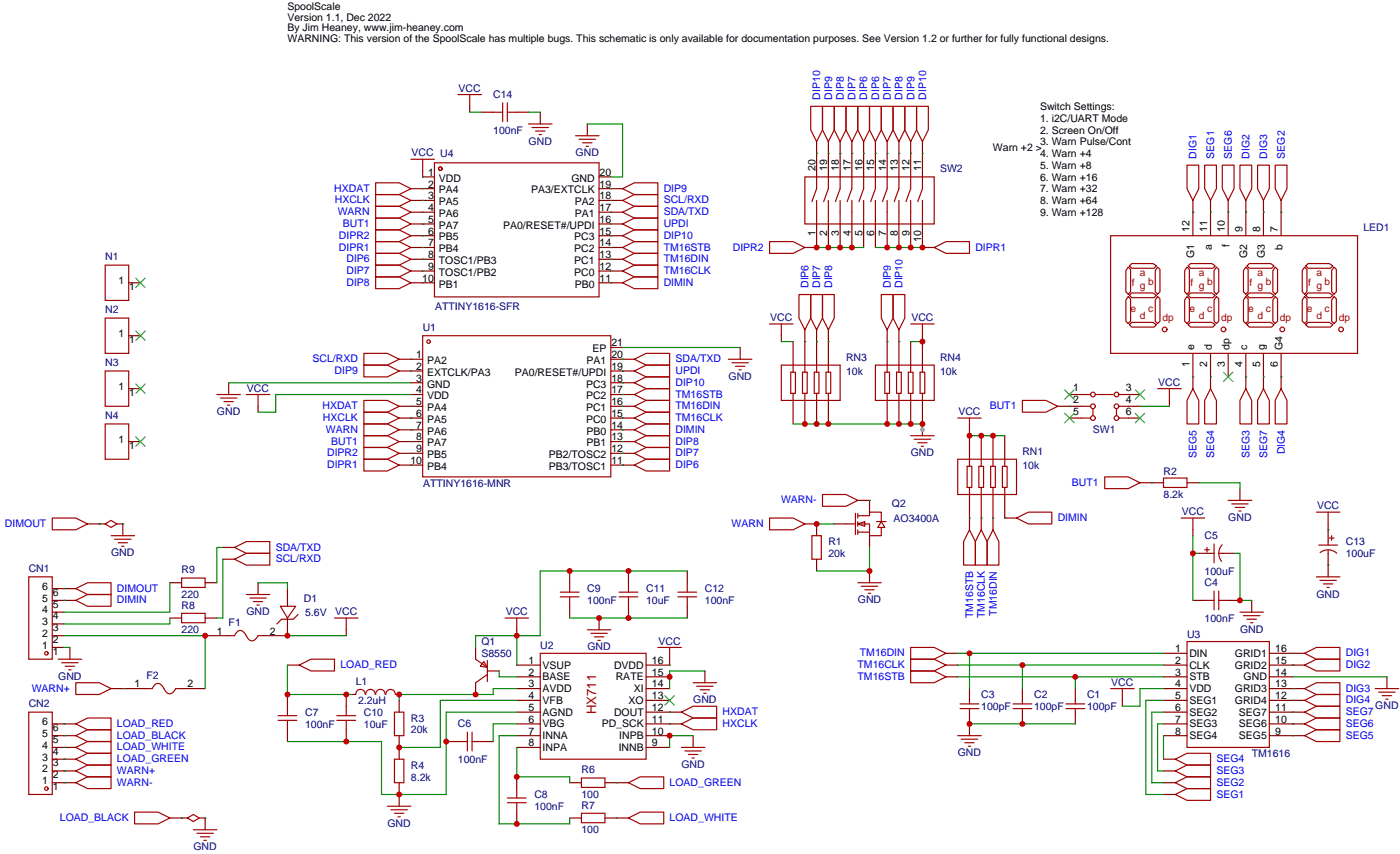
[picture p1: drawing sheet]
<svg xmlns="http://www.w3.org/2000/svg" width="420mm" height="256mm" viewBox="0 0 420 256" stroke-linecap="round" stroke-linejoin="round" font-family="sans-serif">
<g fill="none" stroke="#a10000" stroke-width=".35">
<path d="M137.4 28.4h7M140.9 28.4v3.5M148 33.7h2.8M150.8 30.8v5.7M152.2 30.8v5.7M152.2 33.7h2.8M158.6 37.2h7M159.6 38.2h5M160.7 39.3h2.8M243.2 31.9h3.6v7l-1.8 3.6-1.8-3.6zM246.8 31.9h3.5v7l-1.8 3.6-1.7-3.6zM250.3 31.9h3.5v7l-1.8 3.6-1.7-3.6z"/>
<path d="M253.8 31.9h3.5v7l-1.7 3.6-1.8-3.6zM257.3 31.9h3.6v7l-1.8 3.6-1.8-3.6zM260.9 31.9h3.5v7l-1.8 3.6-1.7-3.6zM264.4 31.9h3.5v7l-1.7 3.6-1.8-3.6zM267.9 31.9h3.5v7l-1.7 3.6-1.8-3.6zM271.4 31.9h3.6v7l-1.8 3.6-1.8-3.6zM275 31.9h3.5v7l-1.8 3.6-1.7-3.6zM112.7 54.8h7.1l3.5 1.8-3.5 1.7h-7.1zM112.7 58.3h7.1l3.5 1.8-3.5 1.8h-7.1zM123.3 47.8h7M126.8 47.8v3.5M130.3 48.8h49.4v40.2h-49.4z"/>
<path d="M161.7 40.4h.7M172.7 40.7h7M173.7 41.8h5M174.8 42.8h2.8M175.8 43.9h.7M186.8 56.6l3.5-1.8h7.1v3.5h-7.1zM241.5 53.1h38.8v14.1h-38.8zM245 53.1v3.5l-1.4 3.9M248.5 53.1v3.5l-1.4 3.9M252 53.1v3.5l-1.4 3.9M255.6 53.1v3.5l-1.4 3.9M259.1 53.1v3.5l-1.4 3.9"/>
<path d="M262.6 53.1v3.5l-1.4 3.9M266.2 53.1v3.5l-1.5 3.9M269.7 53.1v3.5l-1.4 3.9M273.2 53.1v3.5l-1.4 3.9M276.7 53.1v3.5l-1.4 3.9M356.1 49.5h3.5v7.1l-1.7 3.5-1.8-3.5zM361.4 49.5h3.5v7.1l-1.7 3.5-1.8-3.5zM366.7 49.5h3.5v7.1l-1.7 3.5-1.8-3.5zM372 49.5h3.5v7.1l-1.7 3.5-1.8-3.5zM377.3 49.5h3.5v7.1l-1.8 3.5-1.7-3.5zM382.6 49.5h3.5v7.1l-1.8 3.5-1.7-3.5zM31.6 79.5h7v10.6h-7z"/>
<path d="M112.7 65.4h7.1l3.5 1.8-3.5 1.7h-7.1zM112.7 61.9h7.1l3.5 1.7-3.5 1.8h-7.1zM112.7 68.9h7.1l3.5 1.8-3.5 1.8h-7.1zM112.7 72.5h7.1l3.5 1.7-3.5 1.8h-7.1zM112.7 76h7.1l3.5 1.8-3.5 1.7h-7.1zM112.7 79.5h7.1l3.5 1.8-3.5 1.7h-7.1zM186.8 77.8l3.5-1.8h7.1v3.5h-7.1zM186.8 74.2l3.5-1.7h7.1v3.5h-7.1zM186.8 70.7l3.5-1.8h7.1v3.6h-7.1zM186.8 60.1l3.5-1.8h7.1v3.6h-7.1zM186.8 63.6l3.5-1.7h7.1v3.5h-7.1zM186.8 67.2l3.5-1.8h7.1v3.5h-7.1z"/>
<path d="M230.9 72.5h7l3.6 1.7-3.6 1.8h-7zM245 60.1v7.1M248.5 60.1v7.1M252 60.1v7.1M255.6 60.1v7.1M259.1 60.1v7.1M262.6 60.1v7.1M266.2 60.1v7.1M269.7 60.1v7.1M273.2 60.1v7.1M276.7 60.1v7.1M280.3 74.2l3.5-1.7h7v3.5h-7z"/>
<path d="M333.2 70.7h74.1v35.3h-74.1zM338.8 79.7l.7-.7h6.4l1 .7-.7 .8h-6.7zM357.2 79h6.3l1.1 .7-.7 .8h-6.7l-.7-.8zM374.1 79.7l.7-.7h6.4l1 .7-.7 .8h-6.7zM391.7 79.7l.7-.7h6.4l1.1 .7-.7 .8h-6.8zM31.6 95.4h7v10.6h-7zM112.7 83h7.1l3.5 1.8-3.5 1.8h-7.1zM186.8 81.3l3.5-1.8h7.1v3.5h-7.1zM186.8 84.8l3.5-1.8h7.1v3.6h-7.1zM230.9 97.2h7M234.4 97.2v3.5M239.7 88.3h3.5v7.1l-1.7 3.5-1.8-3.5z"/>
<path d="M243.2 88.3h3.6v7.1l-1.8 3.5-1.8-3.5zM246.8 88.3h3.5v7.1l-1.8 3.5-1.7-3.5zM264.4 88.3h3.5v7.1l-1.7 3.5-1.8-3.5zM267.9 88.3h3.5v7.1l-1.7 3.5-1.8-3.5zM273.2 97.2h7.1M276.7 97.2v3.5M338.5 80.1l.7 .7v6.7l-.7 .7-.7-.7v-6.3zM338.5 88.9l.7 .7v6.7l-.7 .7-.7-.7v-6.3zM338.8 88.6l.7-.7h6.4l1 .7-.7 .7h-6.7zM338.8 97.4l.7-.7h6.4l1 .7-.7 .7h-6.7zM347.3 80.1l.7 .7v6.7l-.7 .7-.7-.7v-6.3zM347.3 88.9l.7 .7v6.7l-.7 .7-.7-.7v-6.3z"/>
<path d="M356.1 80.1l.7 .7v6.7l-.7 .7-.7-.7v-6.3zM356.1 88.9l.7 .7v6.7l-.7 .7-.7-.7v-6.3zM357.2 87.9h6.3l1.1 .7-.7 .7h-6.7l-.7-.7zM357.2 96.7h6.3l1.1 .7-.7 .7h-6.7l-.7-.7zM364.9 80.1l.7 .7v6.7l-.7 .7-.7-.7v-6.3zM364.9 88.9l.7 .7v6.7l-.7 .7-.7-.7v-6.3zM373.8 80.1l.7 .7v6.7l-.7 .7-.8-.7v-6.3zM373.8 88.9l.7 .7v6.7l-.7 .7-.8-.7v-6.3zM374.1 88.6l.7-.7h6.4l1 .7-.7 .7h-6.7zM374.1 97.4l.7-.7h6.4l1 .7-.7 .7h-6.7zM382.6 80.1l.7 .7v6.7l-.7 .7-.7-.7v-6.3zM382.6 88.9l.7 .7v6.7l-.7 .7-.7-.7v-6.3z"/>
<path d="M391.4 80.1l.7 .7v6.7l-.7 .7-.7-.7v-6.3zM391.4 88.9l.7 .7v6.7l-.7 .7-.7-.7v-6.3zM391.7 88.6l.7-.7h6.4l1.1 .7-.7 .7h-6.8zM391.7 97.4l.7-.7h6.4l1.1 .7-.7 .7h-6.8zM400.2 80.1l.7 .7v6.7l-.7 .7-.7-.7v-6.3zM400.2 88.9l.7 .7v6.7l-.7 .7-.7-.7v-6.3zM31.6 111.3h7v10.5h-7zM65.1 118.3h7M66.1 119.4h5M73.9 118.3h7M77.4 118.3v3.5M109.2 106h7l3.6 1.7-3.6 1.8h-7z"/>
<path d="M109.2 109.5h7l3.6 1.8-3.6 1.7h-7zM126.8 100.7h56.5v42.3h-56.5zM190.3 107.7l3.5-1.7h7.1v3.5h-7.1zM190.3 111.3l3.5-1.8h7.1v3.5h-7.1zM190.3 118.3l3.5-1.7h7.1v3.5h-7.1zM190.3 114.8l3.5-1.8h7.1v3.6h-7.1zM218.5 107.7h7.1M219.6 108.8h4.9M220.6 109.9h2.9M221.7 110.9h.7M234.4 109.5h17.6v10.6h-17.6zM237.2 111.6h1.4v6.4h-1.4z"/>
<path d="M237.9 109.5v2.1M237.9 118v2.1M240.8 111.6h1.4v6.4h-1.4zM241.5 109.5v2.1M241.5 118v2.1M244.3 111.6h1.4v6.4h-1.4zM245 109.5v2.1M245 118v2.1M247.8 111.6h1.4v6.4h-1.4zM248.5 109.5v2.1M248.5 118v2.1M262.6 109.5h17.7v10.6h-17.7z"/>
<path d="M265.4 111.6h1.5v6.4h-1.5zM266.2 109.5v2.1M266.2 118v2.1M269 111.6h1.4v6.4h-1.4zM269.7 109.5v2.1M269.7 118v2.1M272.5 111.6h1.4v6.4h-1.4zM273.2 109.5v2.1M273.2 118v2.1M276 111.6h1.4v6.4h-1.4zM276.7 109.5v2.1M276.7 118v2.1"/>
<path d="M324.4 118.3h2.8M328.9 118.3h5M335.7 118.3h2.8M347.3 116.6h7M350.8 116.6v3.5M357.9 116.6l1.7 3.5v7h-3.5v-7zM363.2 116.6l1.7 3.5v7h-3.5v-7zM373.8 116.6l1.7 3.5v7h-3.5v-7zM379 116.6l1.8 3.5v7h-3.5v-7zM384.3 116.6l1.8 3.5v7h-3.5v-7zM31.6 127.1h7v10.6h-7zM67.2 120.4h2.8"/>
<path d="M68.2 121.5h.8M109.2 134.2h7l3.6 1.8-3.6 1.7h-7zM109.2 137.7h7l3.6 1.8-3.6 1.8h-7zM109.2 120.1h7l3.6 1.7-3.6 1.8h-7zM109.2 123.6h7l3.6 1.8-3.6 1.7h-7zM109.2 130.7h7l3.6 1.7-3.6 1.8h-7zM109.2 127.1h7l3.6 1.8-3.6 1.8h-7zM190.3 121.8l3.5-1.7h7.1v3.5h-7.1zM190.3 125.4l3.5-1.8h7.1v3.5h-7.1zM190.3 128.9l3.5-1.8h7.1v3.6h-7.1zM190.3 139.5l3.5-1.8h7.1v3.6h-7.1zM190.3 136l3.5-1.8h7.1v3.5h-7.1z"/>
<path d="M190.3 132.4l3.5-1.7h7.1v3.5h-7.1zM273.2 130.7h7.1M274.3 131.7h4.9M275.3 132.8h2.8M276.4 133.8h.7M287.3 125.4h7.1M287.3 137.7h17.7v10.6h-17.7zM290.1 139.8h1.5v6.4h-1.5zM290.8 125.4v3.5M290.8 137.7v2.1M293.7 139.8h1.4v6.4h-1.4zM294.4 137.7v2.1"/>
<path d="M297.2 139.8h1.4v6.4h-1.4zM297.9 137.7v2.1M300.7 139.8h1.4v6.4h-1.4zM301.4 137.7v2.1M306.7 120.1h7.1l3.5 1.7-3.5 1.8h-7.1zM324.4 121.8h2.8M324.4 125.4h2.8M327.9 122.6v2.1M334.9 122.6v2.1M335.7 121.8h2.8M335.7 125.4h2.8M15.7 155.4h7l3.6 1.7-3.6 1.8h-7z"/>
<path d="M31.6 157.1l1.7-1 1.8 1-1.8 1.1zM230.9 155.4h7l3.6 1.7-3.6 1.8h-7zM246.8 148.3h7l3.5 1.8-3.5 1.7h-7zM253.8 157.1h2.8M256.6 154v6.3M257.3 157.1l2.2-.7v1.4zM257.3 154.7h3.6v-1.1h3.5v2.8M257.3 157.1h3.6v3.6h3.5v-2.5M257.3 159.6h3.6M257.3 154v1.4M257.3 156.4v1.4M257.3 158.9v1.4"/>
<path d="M263 156.4h2.8M264.4 156.4l1 1.8h-2.1zM290.8 158.9l1.8 3.5v7.1h-3.5v-7.1zM290.8 146.2v2.1M294.4 158.9l1.7 3.5v7.1h-3.5v-7.1zM294.4 146.2v2.1M297.9 158.9l1.8 3.5v7.1h-3.6v-7.1zM297.9 146.2v2.1M301.4 146.2v2.1M305 155.4l3.5-1.8h7v3.5h-7zM331.4 143h7.1l3.5 1.8-3.5 1.7h-7.1zM349.1 143.4h7v2.8h-7z"/>
<path d="M354.3 155.4h7.1M357.9 155.4v3.5M368.5 150.1h7M369.5 151.1h5M370.6 152.2h2.8M371.6 153.2h.7M394.9 153.6h7.1M398.4 153.6v3.5M8.6 173h7.1v24.7h-7.1zM22.7 176.5l3.6-1.7h7v3.5h-7zM33.3 160.7h7.1M34.4 161.7h4.9"/>
<path d="M35.4 162.8h2.9M36.5 163.8h.7M54.5 173.4h7v2.8h-7zM70.4 167.7l3.5-1.8h7v3.6h-7zM70.4 164.2l3.5-1.8h7v3.5h-7zM73.9 178.3h7M74.9 179.4h5M168.1 179h5.6M168.1 177.6h5.6M170.9 174.8v2.8M170.9 179v2.8M185.7 179h5.7"/>
<path d="M185.7 177.6h5.7M188.5 174.8v2.8M188.5 179v2.8M203.4 179h5.6M203.4 177.6h5.6M206.2 174.8v2.8M206.2 179v2.8M243.6 160.7h2.8v7h-2.8zM257.3 174.8h7.1M258.4 175.8h4.9M259.5 176.9h2.8M260.5 177.9h.7"/>
<path d="M361.4 164.9h1.4M362.1 164.2v1.4M363.2 165.9h1M364.2 163.1v5.7M364.2 177.2v5.7M365.6 177.2v5.7M365.6 165.9h1.1M366.6 163.4a3.8 3.8 0 0 0-.1 5M394.9 173h7.1M395.6 163.5h5.7M396 174.1h4.9M396 165.7a3.8 3.8 0 0 1 5 .2"/>
<path d="M397 175.1h2.9M398.1 176.2h.7M398.4 162.4v1.1M398.4 164.9v1M398.8 161.4h1.4M399.5 160.7v1.4M17.4 197.7h7.1M18.5 198.8h4.9M19.6 199.8h2.8M22.7 180.1l3.6-1.8h7v3.5h-7zM54.5 183.9h7v2.9h-7zM68.6 190.6h1.8l.8-1.1 .8-.4 1.1 .5 1.4 2 .9 .6 1-.3 1-1.3h1.8"/>
<path d="M76 180.4h2.8M77.1 181.5h.7M84.1 181.8h4.6l-2.5 3.5zM89.4 184.3l-1.4 1.4h-3.5l-1.4 1.4M89.8 199.5l3.5-1.8h7v3.5h-7zM100.3 185.3h7.1M103.9 185.3v3.6M142.7 197.7l3.5 2.5M145.2 198.4l1 1.8-2.1-.4zM146.2 198v6.4M151.5 185.3h7.1M155 185.3v3.6"/>
<path d="M162.1 195.9h31.7v31.8h-31.7zM176.2 188.9h7.1M177.3 189.9h4.9M178.3 191h2.8M179.4 192.1h.7M197.4 194.2h7M200.9 194.2v3.5M273.2 194.2h7.1l3.5 1.7-3.5 1.8h-7.1zM273.2 197.7h7.1l3.5 1.8-3.5 1.7h-7.1zM356.1 192.4h24.7v31.8h-24.7zM361.4 180.1h2.8M365.6 180.1h2.9"/>
<path d="M372 183.6h7M373 184.6h5M374.1 185.7h2.8M375.2 186.8h.7M391.4 195.9l3.5-1.7h7.1v3.5h-7.1zM391.4 199.5l3.5-1.8h7.1v3.5h-7.1zM8.6 213.6h7.1v24.7h-7.1zM20.6 200.9h.7M22.7 217.1l3.6-1.8h7v3.6h-7zM22.7 204.8h7.1l3.5 1.7-3.5 1.8h-7.1zM43.9 206.5h1.8l.9-1.3 1-.2 1 .6 1.4 2.1 .9 .4 .9-.4 .9-1.2h1.8M83.4 216h5.7"/>
<path d="M83.4 214.6h5.7M86.2 211.8v2.8M86.2 216v2.9M101.1 216h5.6M101.1 214.6h5.6M103.9 211.8v2.8M103.9 216v2.9M106.7 208.3a1.41 1.41 0 0 1 1.4-1.6 1.41 1.41 0 0 1 1.4 1.6M109.7 208.3a1.41 1.41 0 0 1 1.4-1.6 1.41 1.41 0 0 1 1.4 1.6M112.7 208.3a1.41 1.41 0 0 1 1.4-1.6 1.41 1.41 0 0 1 1.4 1.6M115.8 208.3a1.41 1.41 0 0 1 1.4-1.5 1.41 1.41 0 0 1 1.4 1.5M118.3 213.6h2.9v7h-2.9z"/>
<path d="M140.2 219.6v5.6M141.6 219.6v5.6M146.2 202.3l-3.5 2.5M204.4 213.6l3.5-1.8h7.1v3.5h-7.1zM204.4 217.1l3.5-1.8h7.1v3.6h-7.1zM207.9 204.8h7.1M209 205.8h4.9M210.1 206.9h2.8M211.1 207.9h.7M273.2 201.2h7.1l3.5 1.8-3.5 1.8h-7.1zM288 212.5h5.7M288 211.1h5.7"/>
<path d="M290.8 210v1.1M290.8 212.5v1.1M303.9 212.5h5.6M303.9 211.1h5.6M306.7 210v1.1M306.7 212.5v1.1M319.8 212.5h5.6M319.8 211.1h5.6M322.6 210v1.1M322.6 212.5v1.1M333.2 206.5h7M336.7 206.5v3.5"/>
<path d="M391.4 206.5l3.5-1.7h7.1v3.5h-7.1zM391.4 210l3.5-1.7h7.1v3.5h-7.1zM391.4 213.6l3.5-1.8h7.1v3.5h-7.1zM391.4 217.1l3.5-1.8h7.1v3.6h-7.1zM412.6 206.5h7M413.6 207.6h5M414.7 208.6h2.8M415.7 209.7h.7M22.7 231.2l3.6-1.8h7v3.6h-7zM22.7 227.7l3.6-1.8h7v3.5h-7zM22.7 224.2l3.6-1.8h7v3.5h-7zM22.7 220.6l3.6-1.7h7v3.5h-7z"/>
<path d="M22.7 234.7l3.6-1.7h7v3.5h-7zM118.3 227.7h2.9v7h-2.9zM137.4 222.4h2.8M141.6 222.4h2.8M152.2 239.3h5.7M155 236.5v2.8M174.4 233.3h7.1v2.8h-7.1zM188.5 234.7l3.6-1.7h7v3.5h-7zM204.4 224.2h7.1M205.5 225.2h4.9M206.5 226.3h2.9M207.6 227.3h.7"/>
<path d="M287.3 220.6h7.1M288.4 221.7h4.9M289.4 222.7h2.9M290.5 223.8h.7M352.6 238.3l3.5-1.8h7.1v3.5h-7.1zM352.6 234.7l3.5-1.7h7.1v3.5h-7.1zM352.6 231.2l3.5-1.8h7.1v3.6h-7.1zM352.6 227.7l3.5-1.8h7.1v3.5h-7.1zM391.4 220.6l3.5-1.7h7.1v3.5h-7.1zM40.4 243.6h7l3.6 1.7-3.6 1.8h-7zM56.3 245.3l1.7-1 1.8 1-1.8 1.1zM58 248.8h7.1"/>
<path d="M59.1 249.9h4.9M60.1 251h2.9M61.2 252h.7M116.2 241.8h7.1M117.3 242.9h4.9M118.3 243.9h2.9M119.4 245h.7M152.2 240.7h5.7M155 240.7v2.9M174.4 243.9h7.1v2.8h-7.1zM188.5 245.3l3.6-1.7h7v3.5h-7z"/>
<circle cx="132.1" cy="50.6" r=".53"/>
<circle cx="349.4" cy="98.8" r=".71"/>
<circle cx="367" cy="98.8" r=".71"/>
<circle cx="384.7" cy="98.8" r=".71"/>
<circle cx="402.3" cy="98.8" r=".71"/>
<circle cx="128.6" cy="102.4" r=".53"/>
<circle cx="327.9" cy="118.3" r=".71"/>
<circle cx="334.9" cy="118.3" r=".71"/>
<circle cx="327.9" cy="121.8" r=".71"/>
<circle cx="327.9" cy="125.4" r=".71"/>
<circle cx="334.9" cy="125.4" r=".71"/>
<circle cx="334.9" cy="121.8" r=".71"/>
<circle cx="13.9" cy="195.9" r=".53"/>
<circle cx="13.9" cy="236.5" r=".53"/>
</g>
<g fill="none" stroke="#870000" stroke-width=".35">
<path d="M140.9 31.9v1.8M144.4 33.7h3.6M155 33.7h3.6M162.1 33.7v3.5M176.2 37.2v3.5M123.3 56.6h7M126.8 51.3v1.8h3.5M179.7 53.1h3.6M179.7 56.6h7.1M245 42.5v10.6M248.5 42.5v10.6M252 42.5v10.6"/>
<path d="M255.6 42.5v10.6M259.1 42.5v10.6M262.6 42.5v10.6M266.2 42.5v10.6M269.7 42.5v10.6M273.2 42.5v10.6M276.7 42.5v10.6M123.3 60.1h7M123.3 63.6h7M123.3 67.2h7M123.3 70.7h7M123.3 74.2h7"/>
<path d="M123.3 77.8h7M179.7 60.1h7.1M179.7 63.6h7.1M179.7 67.2h7.1M179.7 70.7h7.1M179.7 74.2h7.1M179.7 77.8h7.1M245 67.2v7h-3.5M248.5 67.2v7M252 67.2v7M255.6 67.2v7M259.1 67.2v7"/>
<path d="M262.6 67.2v7M266.2 67.2v7M269.7 67.2v7M273.2 67.2v7M276.7 67.2v7h3.6M357.9 60.1v10.6M363.2 60.1v10.6M368.5 60.1v10.6M373.8 60.1v10.6M379 60.1v10.6M384.3 60.1v10.6M38.6 84.8h3.5"/>
<path d="M123.3 84.8h7M123.3 81.3h7M179.7 84.8h7.1M179.7 81.3h7.1M241.5 98.9v10.6M245 98.9v10.6M248.5 98.9v10.6M266.2 98.9v10.6M269.7 98.9v10.6M38.6 100.7h3.5M38.6 116.6h3.5M68.6 114.8v3.5"/>
<path d="M119.8 107.7h7M119.8 111.3h7M123.3 114.8h3.5M123.3 118.3h3.5M183.3 107.7h7M183.3 111.3h7M183.3 114.8h7M183.3 118.3h7M183.3 104.2h3.5M222.1 104.2v3.5M234.4 100.7v1.7M237.9 102.4v7.1"/>
<path d="M273.2 102.4v7.1M276.7 100.7v8.8M320.8 118.3h3.6M338.5 118.3h3.5M357.9 106v10.6M363.2 106v10.6M368.5 106v7M373.8 106v10.6M379 106v10.6M384.3 106v10.6M38.6 132.4h3.5M77.4 121.8v1.8"/>
<path d="M119.8 132.4h7M119.8 121.8h7M119.8 125.4h7M119.8 128.9h7M119.8 136h7M119.8 139.5h7M183.3 132.4h7M183.3 121.8h7M183.3 125.4h7M183.3 128.9h7M183.3 136h7M183.3 139.5h7"/>
<path d="M237.9 120.1v7M241.5 120.1v7M245 120.1v7M248.5 120.1v7M266.2 120.1v7M269.7 120.1v7M273.2 120.1v7M276.7 120.1v10.6M290.8 128.9v8.8M294.4 130.7v7M297.9 130.7v7M301.4 130.7v7"/>
<path d="M317.3 121.8h7.1M320.8 125.4h3.6M338.5 121.8h3.5M338.5 125.4h3.5M350.8 120.1v1.7M26.3 157.1h5.3M35.1 157.1h1.7v3.6M241.5 157.1h3.5v3.6M250.3 157.1h3.5M257.3 150.1h3.6v3.5M290.8 148.3v10.6M294.4 148.3v10.6"/>
<path d="M297.9 148.3v10.6M301.4 148.3v7.1h3.6M342 144.8h7.1M356.1 144.8h3.5M357.9 158.9v1.8M372 146.5v3.6M398.4 157.1v5.3M15.7 176.5h7M51 174.8h3.5M61.5 174.8h3.6M66.8 167.7h3.6M66.8 164.2h3.6"/>
<path d="M77.4 174.8v3.5M86.2 176.5v5.3M170.9 171.2v3.6M188.5 171.2v3.6M206.2 171.2v3.6M245 167.7v3.5M260.9 160.7v3.5M260.9 171.2v3.6M359.6 165.9h3.6M366.7 165.9h3.5M398.4 165.9v7.1M15.7 194.2h3.5"/>
<path d="M15.7 190.6h3.5M15.7 187.1h3.5M15.7 183.6h3.5M15.7 180.1h7M21 194.2v3.5M51 185.3h3.5M61.5 190.6h7.1M61.5 185.3h3.6M86.2 185.3v5.3h-7M86.2 199.5h3.6M103.9 188.9v1.7M142.7 194.2v3.5"/>
<path d="M155 199.5h7.1M155 188.9v1.7M170.9 181.8v3.5M179.7 185.3v3.6M188.5 181.8v3.5M200.9 197.7v1.8h-7.1M206.2 181.8v3.5M283.8 199.5h3.5M283.8 195.9h3.5M349.1 199.5h7M349.1 195.9h7M357.9 180.1h3.5"/>
<path d="M368.5 180.1h3.5M375.5 180.1v3.5M380.8 199.5h10.6M380.8 195.9h10.6M15.7 217.1h7M33.3 206.5h10.6M54.5 206.5h7M86.2 208.3v3.5M86.2 218.9v3.5M103.9 208.3v3.5M103.9 218.9v3.5M105.6 208.3h1.1"/>
<path d="M118.7 208.3h1.1M119.8 210v3.6M142.7 204.8v3.5M146.2 201.2h3.5M155 217.1h7.1M155 203h7.1M155 206.5h7.1M155 210h7.1M155 213.6h7.1M193.8 217.1h10.6M193.8 203h7.1M193.8 206.5h7.1"/>
<path d="M193.8 210h7.1M193.8 213.6h10.6M211.5 201.2v3.6M283.8 203h3.5M290.8 206.5v3.5M290.8 213.6v7M306.7 206.5v3.5M306.7 213.6v3.5M322.6 206.5v3.5M322.6 213.6v3.5M336.7 210v1.8M349.1 217.1h7"/>
<path d="M349.1 203h7M349.1 206.5h7M349.1 210h7M349.1 213.6h7M380.8 217.1h10.6M380.8 203h7.1M380.8 206.5h10.6M380.8 210h10.6M380.8 213.6h10.6M416.1 203v3.5M15.7 234.7h7M15.7 231.2h7"/>
<path d="M15.7 227.7h7M15.7 224.2h7M15.7 220.6h7M119.8 220.6v7.1M119.8 234.7v7.1M133.9 222.4h3.5M144.4 222.4h3.6M155 224.2h7.1M155 220.6h7.1M155 233v3.5M170.9 234.7h3.5M181.5 234.7h7"/>
<path d="M193.8 224.2h7.1M193.8 220.6h7.1M207.9 220.6v3.6M349.1 234.7h3.5M349.1 231.2h3.5M349.1 227.7h3.5M349.1 220.6h7M349.1 238.3h3.5M380.8 220.6h10.6M51 245.3h5.3M59.8 245.3h1.7v3.5M155 243.6v3.5"/>
<path d="M170.9 245.3h3.5M181.5 245.3h7"/>
</g>
<g fill="none" stroke="#3c3" stroke-width=".35">
<path d="M40.7 83.4l2.9 2.8M40.7 99.3l2.9 2.8M43.6 83.4l-2.9 2.8M43.6 99.3l-2.9 2.8M40.7 115.1l2.9 2.9M43.6 115.1l-2.9 2.9M319.4 116.9l2.8 2.8M322.2 116.9l-2.8 2.8M340.6 116.9l2.8 2.8M343.4 116.9l-2.8 2.8M367 111.6l2.9 2.8M369.9 111.6l-2.9 2.8"/>
<path d="M40.7 131l2.9 2.8M43.6 131l-2.9 2.8M319.4 124l2.8 2.8M322.2 124l-2.8 2.8M340.6 124l2.8 2.8M343.4 124l-2.8 2.8M199.5 208.6l2.8 2.9M202.3 208.6l-2.8 2.9"/>
</g>
<g fill="#008700">
<circle cx="19.2" cy="231.2" r=".18"/>
<circle cx="19.2" cy="227.7" r=".18"/>
<circle cx="19.2" cy="224.2" r=".18"/>
<circle cx="19.2" cy="220.6" r=".18"/>
<circle cx="19.2" cy="217.1" r=".18"/>
<circle cx="19.2" cy="180.1" r=".18"/>
<circle cx="19.2" cy="176.5" r=".18"/>
</g>
<path d="M357.9 165.9h1.7M357.9 160.7v19.4M370.2 165.9h1.8v14.2h3.5M19.2 194.2h1.8M349.1 206.5h-7.1v5.3h-5.3M349.1 217.1h-1.8v14.1h1.8M349.1 213.6h-3.6v21.1h3.6M349.1 210h-5.3v28.3h5.3M349.1 220.6v7.1" fill="none" stroke="#008700" stroke-width=".35"/>
<g fill="#008700">
<circle cx="19.2" cy="234.7" r=".18"/>
<circle cx="387.9" cy="195.9" r=".18"/>
<circle cx="387.9" cy="199.5" r=".18"/>
<circle cx="387.9" cy="206.5" r=".18"/>
<circle cx="387.9" cy="210" r=".18"/>
</g>
<path d="M387.9 203h28.2" fill="none" stroke="#008700" stroke-width=".35"/>
<g fill="#008700">
<circle cx="387.9" cy="213.6" r=".18"/>
<circle cx="387.9" cy="217.1" r=".18"/>
<circle cx="387.9" cy="220.6" r=".18"/>
<circle cx="357.9" cy="63.6" r=".18"/>
<circle cx="373.8" cy="63.6" r=".18"/>
<circle cx="379" cy="63.6" r=".18"/>
<circle cx="384.3" cy="113" r=".18"/>
<circle cx="363.2" cy="63.6" r=".18"/>
<circle cx="384.3" cy="63.6" r=".18"/>
<circle cx="373.8" cy="113" r=".18"/>
<circle cx="363.2" cy="113" r=".18"/>
<circle cx="357.9" cy="113" r=".18"/>
<circle cx="368.5" cy="63.6" r=".18"/>
<circle cx="379" cy="113" r=".18"/>
<circle cx="200.9" cy="199.5" r=".18"/>
</g>
<path d="M149.7 201.2v1.8h5.3M155 206.5h-7v1.8h-28.2v1.7M155 217.1h-7v5.3M155 210h-22.9v14.2h-12.3M155 213.6h-21.1v24.7h-19.4v-15.9h-28.3" fill="none" stroke="#008700" stroke-width=".35"/>
<circle cx="200.9" cy="213.6" r=".18" fill="#008700"/>
<path d="M211.5 201.2h-10.6v5.3" fill="none" stroke="#008700" stroke-width=".35"/>
<circle cx="200.9" cy="217.1" r=".18" fill="#008700"/>
<path d="M155 224.2v8.8h15.9v1.7M155 220.6h-5.3v26.5h21.2v-1.8" fill="none" stroke="#008700" stroke-width=".35"/>
<g fill="#008700">
<circle cx="54.5" cy="245.3" r=".18"/>
<circle cx="61.5" cy="245.3" r=".18"/>
</g>
<path d="M86.2 199.5v8.8h19.4" fill="none" stroke="#008700" stroke-width=".35"/>
<g fill="#008700">
<circle cx="185" cy="245.3" r=".18"/>
<circle cx="185" cy="234.7" r=".18"/>
</g>
<path d="M206.2 171.2h-44.1v19.4h-19.4v3.6M155 190.6v8.9M170.9 185.3h35.3M287.3 195.9h61.8M287.3 199.5h61.8M290.8 195.9v10.6M306.7 199.5v7M290.8 217.1h31.8M207.9 220.6h-7v3.6" fill="none" stroke="#008700" stroke-width=".35"/>
<g fill="#008700">
<circle cx="320.8" cy="121.8" r=".18"/>
<circle cx="245" cy="46" r=".18"/>
<circle cx="248.5" cy="46" r=".18"/>
<circle cx="252" cy="46" r=".18"/>
<circle cx="255.6" cy="46" r=".18"/>
<circle cx="259.1" cy="46" r=".18"/>
</g>
<path d="M287.3 203h61.8M322.6 203v3.5" fill="none" stroke="#008700" stroke-width=".35"/>
<g fill="#008700">
<circle cx="297.9" cy="155.4" r=".18"/>
<circle cx="294.4" cy="155.4" r=".18"/>
<circle cx="290.8" cy="155.4" r=".18"/>
<circle cx="248.5" cy="102.4" r=".18"/>
<circle cx="245" cy="102.4" r=".18"/>
<circle cx="241.5" cy="102.4" r=".18"/>
<circle cx="269.7" cy="102.4" r=".18"/>
<circle cx="266.2" cy="102.4" r=".18"/>
<circle cx="398.4" cy="158.9" r=".18"/>
<circle cx="398.4" cy="169.5" r=".18"/>
</g>
<path d="M290.8 130.7h10.6" fill="none" stroke="#008700" stroke-width=".35"/>
<g fill="#008700">
<circle cx="301.4" cy="155.4" r=".18"/>
<circle cx="36.8" cy="157.1" r=".18"/>
<circle cx="29.8" cy="157.1" r=".18"/>
</g>
<path d="M51 174.8v8.8h-31.8M66.8 167.7v17.6h-1.7M66.8 164.2h-1.7v10.6M77.4 174.8h8.8v1.7M51 185.3v1.8h-31.8M86.2 190.6h17.7" fill="none" stroke="#008700" stroke-width=".35"/>
<g fill="#008700">
<circle cx="183.3" cy="60.1" r=".18"/>
<circle cx="123.3" cy="107.7" r=".18"/>
<circle cx="183.3" cy="63.6" r=".18"/>
<circle cx="186.8" cy="107.7" r=".18"/>
<circle cx="183.3" cy="67.2" r=".18"/>
<circle cx="186.8" cy="111.3" r=".18"/>
</g>
<path d="M68.6 114.8h54.7M123.3 118.3h-40.6v5.3h-5.3" fill="none" stroke="#008700" stroke-width=".35"/>
<circle cx="126.8" cy="53.1" r=".18" fill="#008700"/>
<path d="M140.9 33.7h3.5M158.6 33.7h3.5" fill="none" stroke="#008700" stroke-width=".35"/>
<g fill="#008700">
<circle cx="183.3" cy="74.2" r=".18"/>
<circle cx="183.3" cy="77.8" r=".18"/>
<circle cx="183.3" cy="81.3" r=".18"/>
<circle cx="186.8" cy="118.3" r=".18"/>
<circle cx="186.8" cy="121.8" r=".18"/>
<circle cx="186.8" cy="125.4" r=".18"/>
<circle cx="183.3" cy="84.8" r=".18"/>
<circle cx="186.8" cy="128.9" r=".18"/>
<circle cx="183.3" cy="70.7" r=".18"/>
<circle cx="186.8" cy="114.8" r=".18"/>
<circle cx="183.3" cy="56.6" r=".18"/>
<circle cx="123.3" cy="111.3" r=".18"/>
<circle cx="126.8" cy="84.8" r=".18"/>
<circle cx="126.8" cy="81.3" r=".18"/>
<circle cx="126.8" cy="77.8" r=".18"/>
<circle cx="126.8" cy="70.7" r=".18"/>
<circle cx="126.8" cy="74.2" r=".18"/>
</g>
<path d="M245 74.2h14.1M262.6 74.2h14.1M234.4 102.4h3.5M237.9 127.1h38.8v1.8" fill="none" stroke="#008700" stroke-width=".35"/>
<g fill="#008700">
<circle cx="123.3" cy="136" r=".18"/>
<circle cx="123.3" cy="139.5" r=".18"/>
<circle cx="186.8" cy="139.5" r=".18"/>
<circle cx="186.8" cy="136" r=".18"/>
<circle cx="186.8" cy="132.4" r=".18"/>
</g>
<path d="M186.8 104.2h35.3" fill="none" stroke="#008700" stroke-width=".35"/>
<g fill="#008700">
<circle cx="126.8" cy="60.1" r=".18"/>
<circle cx="126.8" cy="56.6" r=".18"/>
<circle cx="123.3" cy="125.4" r=".18"/>
<circle cx="123.3" cy="121.8" r=".18"/>
<circle cx="276.7" cy="46" r=".18"/>
<circle cx="273.2" cy="46" r=".18"/>
<circle cx="269.7" cy="46" r=".18"/>
<circle cx="266.2" cy="46" r=".18"/>
<circle cx="262.6" cy="46" r=".18"/>
<circle cx="126.8" cy="67.2" r=".18"/>
<circle cx="126.8" cy="63.6" r=".18"/>
<circle cx="123.3" cy="132.4" r=".18"/>
<circle cx="123.3" cy="128.9" r=".18"/>
</g>
<path d="M342 121.8h8.8M245 157.1h5.3M260.9 164.2v7h-15.9" fill="none" stroke="#008700" stroke-width=".35"/>
<g fill="#008700">
<circle cx="260.9" cy="150.1" r=".18"/>
<circle cx="36.8" cy="206.5" r=".18"/>
</g>
<path d="M19.2 190.6h42.3v15.9" fill="none" stroke="#008700" stroke-width=".35"/>
<circle cx="345.5" cy="144.8" r=".18" fill="#008700"/>
<path d="M176.2 37.2h10.6v15.9h-3.5M273.2 102.4h3.5M359.6 144.8h12.4v1.7" fill="none" stroke="#008700" stroke-width=".35"/>
<g fill="#c00">
<circle cx="357.9" cy="165.9" r=".88"/>
<circle cx="372" cy="180.1" r=".88"/>
<circle cx="119.8" cy="208.3" r=".88"/>
<circle cx="142.7" cy="208.3" r=".88"/>
<circle cx="119.8" cy="224.2" r=".88"/>
<circle cx="103.9" cy="222.4" r=".88"/>
<circle cx="119.8" cy="238.3" r=".88"/>
<circle cx="133.9" cy="222.4" r=".88"/>
<circle cx="200.9" cy="203" r=".88"/>
<circle cx="155" cy="247.1" r=".88"/>
<circle cx="155" cy="233" r=".88"/>
<circle cx="86.2" cy="208.3" r=".88"/>
<circle cx="103.9" cy="208.3" r=".88"/>
<circle cx="200.9" cy="220.6" r=".88"/>
<circle cx="188.5" cy="171.2" r=".88"/>
<circle cx="155" cy="190.6" r=".88"/>
<circle cx="170.9" cy="171.2" r=".88"/>
<circle cx="188.5" cy="185.3" r=".88"/>
<circle cx="179.7" cy="185.3" r=".88"/>
<circle cx="306.7" cy="217.1" r=".88"/>
<circle cx="290.8" cy="217.1" r=".88"/>
<circle cx="290.8" cy="195.9" r=".88"/>
<circle cx="306.7" cy="199.5" r=".88"/>
<circle cx="322.6" cy="203" r=".88"/>
<circle cx="297.9" cy="130.7" r=".88"/>
<circle cx="294.4" cy="130.7" r=".88"/>
<circle cx="290.8" cy="130.7" r=".88"/>
<circle cx="86.2" cy="190.6" r=".88"/>
<circle cx="276.7" cy="127.1" r=".88"/>
<circle cx="273.2" cy="127.1" r=".88"/>
<circle cx="269.7" cy="127.1" r=".88"/>
<circle cx="266.2" cy="127.1" r=".88"/>
<circle cx="248.5" cy="127.1" r=".88"/>
<circle cx="241.5" cy="127.1" r=".88"/>
<circle cx="245" cy="127.1" r=".88"/>
<circle cx="248.5" cy="74.2" r=".88"/>
<circle cx="245" cy="74.2" r=".88"/>
<circle cx="252" cy="74.2" r=".88"/>
<circle cx="255.6" cy="74.2" r=".88"/>
<circle cx="269.7" cy="74.2" r=".88"/>
<circle cx="266.2" cy="74.2" r=".88"/>
<circle cx="273.2" cy="74.2" r=".88"/>
<circle cx="276.7" cy="74.2" r=".88"/>
<circle cx="245" cy="157.1" r=".88"/>
<circle cx="260.9" cy="171.2" r=".88"/>
<circle cx="61.5" cy="190.6" r=".88"/>
<circle cx="276.7" cy="102.4" r=".88"/>
</g>
<circle cx="276.7" cy="128.9" r=".71" fill="#999"/>
<text font-size="3.9" fill="#a00000" x="178.9" y="214.2" transform="rotate(-90 178.9 214.2)">HX711</text>
<g font-size="3.1">
<text x="86.2" y="3">SpoolScale</text>
<text x="86.2" y="6.2">Version 1.1, Dec 2022</text>
<text x="86.2" y="9.3">By Jim Heaney, www.jim-heaney.com</text>
<text x="86.2" y="12.5">WARNING: This version of the SpoolScale has multiple bugs. This schematic is only available for documentation purposes. See Version 1.2 or further for fully functional designs.</text>
<text x="312" y="33">Switch Settings:</text>
<text x="312" y="36.5">1. i2C/UART Mode</text>
<text x="312" y="40">2. Screen On/Off</text>
<text x="297.9" y="45.3">Warn +2 &gt;</text>
<text x="312" y="43.6">3. Warn Pulse/Cont</text>
<text x="312" y="47.1">4. Warn +4</text>
<text x="128.4" y="52.7">1</text>
<text x="179.9" y="52.7">20</text>
<text x="244.6" y="51.3" transform="rotate(-90 244.6 51.3)">20</text>
<text x="248.2" y="51.3" transform="rotate(-90 248.2 51.3)">19</text>
<text x="251.7" y="51.3" transform="rotate(-90 251.7 51.3)">18</text>
<text x="255.2" y="51.3" transform="rotate(-90 255.2 51.3)">17</text>
<text x="258.8" y="51.3" transform="rotate(-90 258.8 51.3)">16</text>
<text x="262.3" y="51.3" transform="rotate(-90 262.3 51.3)">15</text>
<text x="265.8" y="51.3" transform="rotate(-90 265.8 51.3)">14</text>
<text x="269.3" y="51.3" transform="rotate(-90 269.3 51.3)">13</text>
<text x="272.9" y="51.3" transform="rotate(-90 272.9 51.3)">12</text>
<text x="276.4" y="51.3" transform="rotate(-90 276.4 51.3)">11</text>
<text x="312" y="50.6">5. Warn +8</text>
<text x="128.4" y="56.2">2</text>
<text x="128.4" y="59.8">3</text>
<text x="131.6" y="54.5">VDD</text>
<text x="131.6" y="58">PA4</text>
<text x="159.3" y="58">PA3/EXTCLK</text>
<text x="171.4" y="54.5">GND</text>
<text x="179.9" y="59.8">18</text>
<text x="179.9" y="56.2">19</text>
<text x="312" y="57.7">7. Warn +32</text>
<text x="312" y="54.2">6. Warn +16</text>
<text x="128.4" y="63.3">4</text>
<text x="131.6" y="61.5">PA5</text>
<text x="131.6" y="65.1">PA6</text>
<text x="172.5" y="65.1">PA1</text>
<text x="172.5" y="61.5">PA2</text>
<text x="179.9" y="63.3">17</text>
<text x="312" y="61.2">8. Warn +64</text>
<text x="312" y="64.7">9. Warn +128</text>
<text x="128.4" y="66.8">5</text>
<text x="128.4" y="70.4">6</text>
<text x="131.6" y="68.6">PA7</text>
<text x="150.9" y="68.6">PA0/RESET#/UPDI</text>
<text x="179.9" y="70.4">15</text>
<text x="179.9" y="66.8">16</text>
<text x="244.6" y="70.7" transform="rotate(-90 244.6 70.7)">1</text>
<text x="248.2" y="70.7" transform="rotate(-90 248.2 70.7)">2</text>
<text x="251.7" y="70.7" transform="rotate(-90 251.7 70.7)">3</text>
<text x="255.2" y="70.7" transform="rotate(-90 255.2 70.7)">4</text>
<text x="258.8" y="70.7" transform="rotate(-90 258.8 70.7)">5</text>
<text x="262.3" y="70.7" transform="rotate(-90 262.3 70.7)">6</text>
<text x="265.8" y="70.7" transform="rotate(-90 265.8 70.7)">7</text>
<text x="269.3" y="70.7" transform="rotate(-90 269.3 70.7)">8</text>
<text x="272.9" y="70.7" transform="rotate(-90 272.9 70.7)">9</text>
<text x="356.9" y="69.6" transform="rotate(-90 356.9 69.6)">12</text>
<text x="362.2" y="69.6" transform="rotate(-90 362.2 69.6)">11</text>
<text x="367.4" y="69.6" transform="rotate(-90 367.4 69.6)">10</text>
<text x="372.7" y="69.6" transform="rotate(-90 372.7 69.6)">9</text>
<text x="378" y="69.6" transform="rotate(-90 378 69.6)">8</text>
<text x="383.3" y="69.6" transform="rotate(-90 383.3 69.6)">7</text>
<text x="128.4" y="73.9">7</text>
<text x="128.4" y="77.4">8</text>
<text x="131.6" y="72.1">PB5</text>
<text x="131.6" y="75.6">PB4</text>
<text x="172.3" y="75.6">PC2</text>
<text x="172.3" y="72.1">PC3</text>
<text x="179.9" y="77.4">13</text>
<text x="179.9" y="73.9">14</text>
<text x="276.4" y="72.4" transform="rotate(-90 276.4 72.4)">10</text>
<text x="358.3" y="77.3" transform="rotate(-90 358.3 77.3)">G1</text>
<text x="363.6" y="74.9" transform="rotate(-90 363.6 74.9)">a</text>
<text x="368.9" y="74" transform="rotate(-90 368.9 74)">f</text>
<text x="374.1" y="77.3" transform="rotate(-90 374.1 77.3)">G2</text>
<text x="379.4" y="77.3" transform="rotate(-90 379.4 77.3)">G3</text>
<text x="384.7" y="74.9" transform="rotate(-90 384.7 74.9)">b</text>
<text x="128.4" y="80.9">9</text>
<text x="131.6" y="79.2">TOSC1/PB3</text>
<text x="131.6" y="82.7">TOSC1/PB2</text>
<text x="172.3" y="82.7">PC0</text>
<text x="172.3" y="79.2">PC1</text>
<text x="179.9" y="80.9">12</text>
<text x="35.6" y="85.2">1</text>
<text x="38.8" y="87">1</text>
<text x="126.7" y="84.5">10</text>
<text x="131.6" y="86.2">PB1</text>
<text x="172.5" y="86.2">PB0</text>
<text x="179.9" y="84.5">11</text>
<text x="35.6" y="101.1">1</text>
<text x="38.8" y="102.8">1</text>
<text x="124.9" y="107.4">1</text>
<text x="177.7" y="105.6">EP</text>
<text x="183.4" y="107.4">20</text>
<text x="183.4" y="103.9">21</text>
<text x="358.3" y="104.9" transform="rotate(-90 358.3 104.9)">e</text>
<text x="363.6" y="104.9" transform="rotate(-90 363.6 104.9)">d</text>
<text x="368.9" y="104.9" transform="rotate(-90 368.9 104.9)">dp</text>
<text x="374.1" y="104.9" transform="rotate(-90 374.1 104.9)">c</text>
<text x="379.4" y="104.9" transform="rotate(-90 379.4 104.9)">g</text>
<text x="384.7" y="104.9" transform="rotate(-90 384.7 104.9)">G4</text>
<text x="124.9" y="110.9">2</text>
<text x="128.1" y="109.2">PA2</text>
<text x="128.1" y="112.7">EXTCLK/PA3</text>
<text x="154.5" y="112.7">PA0/RESET#/UPDI</text>
<text x="176" y="109.2">PA1</text>
<text x="183.4" y="110.9">19</text>
<text x="356.9" y="110.2" transform="rotate(-90 356.9 110.2)">1</text>
<text x="362.2" y="110.2" transform="rotate(-90 362.2 110.2)">2</text>
<text x="367.4" y="110.2" transform="rotate(-90 367.4 110.2)">3</text>
<text x="372.7" y="110.2" transform="rotate(-90 372.7 110.2)">4</text>
<text x="378" y="110.2" transform="rotate(-90 378 110.2)">5</text>
<text x="383.3" y="110.2" transform="rotate(-90 383.3 110.2)">6</text>
<text x="35.6" y="117">1</text>
<text x="38.8" y="118.7">1</text>
<text x="124.9" y="114.5">3</text>
<text x="124.9" y="118">4</text>
<text x="128.1" y="116.2">GND</text>
<text x="128.1" y="119.7">VDD</text>
<text x="175.8" y="119.7">PC2</text>
<text x="175.8" y="116.2">PC3</text>
<text x="183.4" y="118">17</text>
<text x="183.4" y="114.5">18</text>
<text x="321.9" y="117.3">1</text>
<text x="337.8" y="117.3">3</text>
<text x="124.9" y="121.5">5</text>
<text x="124.9" y="125">6</text>
<text x="128.1" y="123.3">PA4</text>
<text x="175.8" y="123.3">PC1</text>
<text x="183.4" y="125">15</text>
<text x="183.4" y="121.5">16</text>
<text x="321.9" y="120.8">2</text>
<text x="321.9" y="124.4">5</text>
<text x="337.8" y="120.8">4</text>
<text x="337.8" y="124.4">6</text>
<text x="124.9" y="128.6">7</text>
<text x="128.1" y="126.8">PA5</text>
<text x="128.1" y="130.3">PA6</text>
<text x="175.8" y="126.8">PC0</text>
<text x="176" y="130.3">PB0</text>
<text x="183.4" y="128.6">14</text>
<text x="35.6" y="132.8">1</text>
<text x="38.8" y="134.6">1</text>
<text x="124.9" y="132.1">8</text>
<text x="124.9" y="135.6">9</text>
<text x="128.1" y="133.9">PA7</text>
<text x="128.1" y="137.4">PB5</text>
<text x="164.6" y="137.4">PB2/TOSC2</text>
<text x="176" y="133.9">PB1</text>
<text x="183.4" y="135.6">12</text>
<text x="183.4" y="132.1">13</text>
<text x="123.1" y="139.1">10</text>
<text x="128.1" y="140.9">PB4</text>
<text x="164.6" y="140.9">PB3/TOSC1</text>
<text x="183.4" y="139.1">11</text>
<text x="12.6" y="176.9">6</text>
<text x="15.9" y="178.7">6</text>
<text x="12.6" y="184">4</text>
<text x="12.6" y="180.5">5</text>
<text x="15.9" y="185.8">4</text>
<text x="15.9" y="182.2">5</text>
<text x="12.6" y="191">2</text>
<text x="12.6" y="187.5">3</text>
<text x="15.9" y="189.3">3</text>
<text x="65.1" y="190.3">1</text>
<text x="80.9" y="190.3">2</text>
<text x="12.6" y="194.6">1</text>
<text x="15.9" y="196.3">1</text>
<text x="15.9" y="192.8">2</text>
<text x="352.6" y="195.6">1</text>
<text x="356.8" y="197">DIN</text>
<text x="370.5" y="197">GRID1</text>
<text x="382.6" y="195.6">16</text>
<text x="158.6" y="199.1">1</text>
<text x="158.6" y="202.6">2</text>
<text x="162.8" y="200.5">VSUP</text>
<text x="184.2" y="200.5">DVDD</text>
<text x="195.6" y="202.6">15</text>
<text x="195.6" y="199.1">16</text>
<text x="352.6" y="199.1">2</text>
<text x="352.6" y="202.6">3</text>
<text x="356.8" y="200.5">CLK</text>
<text x="370.5" y="200.5">GRID2</text>
<text x="382.6" y="202.6">14</text>
<text x="382.6" y="199.1">15</text>
<text x="40.4" y="206.2">1</text>
<text x="56.3" y="206.2">2</text>
<text x="158.6" y="206.2">3</text>
<text x="158.6" y="209.7">4</text>
<text x="162.8" y="204.1">BASE</text>
<text x="162.8" y="207.6">AVDD</text>
<text x="184.7" y="204.1">RATE</text>
<text x="190.2" y="207.6">XI</text>
<text x="195.6" y="209.7">13</text>
<text x="195.6" y="206.2">14</text>
<text x="352.6" y="206.2">4</text>
<text x="352.6" y="209.7">5</text>
<text x="356.8" y="204.1">STB</text>
<text x="356.8" y="207.6">VDD</text>
<text x="370.5" y="207.6">GRID3</text>
<text x="373.1" y="204.1">GND</text>
<text x="382.6" y="209.7">12</text>
<text x="382.6" y="206.2">13</text>
<text x="158.6" y="213.2">5</text>
<text x="162.8" y="211.1">VFB</text>
<text x="162.8" y="214.6">AGND</text>
<text x="184.2" y="214.6">DOUT</text>
<text x="188.6" y="211.1">XO</text>
<text x="195.6" y="213.2">12</text>
<text x="352.6" y="213.2">6</text>
<text x="356.8" y="211.1">SEG1</text>
<text x="356.8" y="214.6">SEG2</text>
<text x="370.5" y="211.1">GRID4</text>
<text x="371.7" y="214.6">SEG7</text>
<text x="382.6" y="213.2">11</text>
<text x="12.6" y="221">5</text>
<text x="12.6" y="217.5">6</text>
<text x="15.9" y="219.3">6</text>
<text x="158.6" y="216.8">6</text>
<text x="158.6" y="220.3">7</text>
<text x="162.8" y="218.2">VBG</text>
<text x="162.8" y="221.7">INNA</text>
<text x="180.5" y="218.2">PD_SCK</text>
<text x="185.8" y="221.7">INPB</text>
<text x="195.6" y="220.3">10</text>
<text x="195.6" y="216.8">11</text>
<text x="352.6" y="216.8">7</text>
<text x="352.6" y="220.3">8</text>
<text x="356.8" y="218.2">SEG3</text>
<text x="356.8" y="221.7">SEG4</text>
<text x="371.7" y="221.7">SEG5</text>
<text x="371.7" y="218.2">SEG6</text>
<text x="382.6" y="220.3">9</text>
<text x="382.6" y="216.8">10</text>
<text x="12.6" y="224.6">4</text>
<text x="15.9" y="226.3">4</text>
<text x="15.9" y="222.8">5</text>
<text x="158.6" y="223.8">8</text>
<text x="162.8" y="225.2">INPA</text>
<text x="185.6" y="225.2">INNB</text>
<text x="195.6" y="223.8">9</text>
<text x="12.6" y="231.6">2</text>
<text x="12.6" y="228.1">3</text>
<text x="15.9" y="233.4">2</text>
<text x="15.9" y="229.8">3</text>
<text x="12.6" y="235.1">1</text>
<text x="15.9" y="236.9">1</text>
</g>
<g font-size="3.1" fill="#000080">
<text x="137.6" y="27.5">VCC</text>
<text x="148" y="29.5">C14</text>
<text x="148" y="40.1">100nF</text>
<text x="123.5" y="46.9">VCC U4</text>
<text x="158.6" y="43.4">GND</text>
<text x="172.7" y="46.9">GND</text>
<text x="282" y="51.7">SW2</text>
<text x="409" y="69.2">LED1</text>
<text x="31.6" y="78.1">N1</text>
<text x="31.6" y="94">N2</text>
<text x="130.5" y="92.9">ATTINY1616-SFR</text>
<text x="126.8" y="99.3">U1</text>
<text x="231.1" y="96.3">VCC</text>
<text x="273.4" y="96.3">VCC</text>
<text x="31.6" y="109.9">N3</text>
<text x="218.6" y="113.9">GND</text>
<text x="253.8" y="108.1">RN3</text>
<text x="253.8" y="112.4">10k</text>
<text x="282" y="108.1">RN4</text>
<text x="282" y="112.4">10k</text>
<text x="74.1" y="117.5">VCC</text>
<text x="347.5" y="115.7">VCC</text>
<text x="31.6" y="125.7">N4</text>
<text x="65.1" y="124.5">GND</text>
<text x="287.5" y="124.5">VCC</text>
<text x="327.9" y="130">SW1</text>
<text x="273.2" y="136.9">GND</text>
<text x="306.7" y="136.4">RN1</text>
<text x="306.7" y="140.6">10k</text>
<text x="349.1" y="142.4">R2</text>
<text x="126.9" y="146.2">ATTINY1616-MNR</text>
<text x="349.1" y="149.4">8.2k</text>
<text x="267.6" y="152.2">Q2</text>
<text x="354.6" y="154.5">VCC</text>
<text x="395.1" y="152.7">VCC</text>
<text x="268.1" y="156.4">AO3400A</text>
<text x="361.4" y="161.8">C5</text>
<text x="368.5" y="156.3">GND</text>
<text x="33.3" y="166.9">GND</text>
<text x="248.5" y="163.5">R1</text>
<text x="248.5" y="167.1">20k</text>
<text x="403.7" y="163.5">C13</text>
<text x="403.7" y="167.1">100uF</text>
<text x="8.6" y="171.6">CN1</text>
<text x="54.5" y="171.9">R9</text>
<text x="361.4" y="172.3">100uF</text>
<text x="54.5" y="179.4">220</text>
<text x="176.2" y="177.6">C9</text>
<text x="193.8" y="177.6">C11</text>
<text x="211.5" y="177.6">C12</text>
<text x="361.4" y="175.8">C4</text>
<text x="394.9" y="179.2">GND</text>
<text x="54.5" y="182.5">R8</text>
<text x="73.9" y="184.5">GND</text>
<text x="91.2" y="180.5">D1</text>
<text x="91.5" y="184.7">5.6V</text>
<text x="100.6" y="184.5">VCC</text>
<text x="151.7" y="184.5">VCC</text>
<text x="176.2" y="181.2">100nF</text>
<text x="193.8" y="181.2">10uF</text>
<text x="211.5" y="181.2">100nF</text>
<text x="257.4" y="181">GND</text>
<text x="54.5" y="190">220</text>
<text x="68.6" y="187.7">F1</text>
<text x="356.1" y="191.2">U3</text>
<text x="361.4" y="186.4">100nF</text>
<text x="372" y="189.8">GND</text>
<text x="144.4" y="193.5">Q1</text>
<text x="144.4" y="197">S8550</text>
<text x="162.1" y="194.8">U2</text>
<text x="176.2" y="195.1">GND</text>
<text x="197.6" y="193.3">VCC</text>
<text x="17.5" y="203.9">GND</text>
<text x="43.9" y="203.6">F2</text>
<text x="106.7" y="205.4">L1</text>
<text x="294.4" y="209.4">C3</text>
<text x="310.3" y="209.4">C2</text>
<text x="326.1" y="209.4">C1</text>
<text x="333.4" y="205.7">VCC</text>
<text x="8.6" y="212.2">CN2</text>
<text x="91.5" y="214.7">C7</text>
<text x="107.4" y="211.2">2.2uH</text>
<text x="109.2" y="214.7">C10</text>
<text x="208" y="211">GND</text>
<text x="294.4" y="212.9">100pF</text>
<text x="310.3" y="212.9">100pF</text>
<text x="326.1" y="212.9">100pF</text>
<text x="412.6" y="212.7">GND</text>
<text x="91.5" y="218.2">100nF</text>
<text x="109.2" y="218.2">10uF</text>
<text x="123.3" y="216.4">R3</text>
<text x="123.3" y="220">20k</text>
<text x="137.4" y="218.2">C6</text>
<text x="287.3" y="226.8">GND</text>
<text x="375.5" y="227">TM1616</text>
<text x="123.3" y="230.6">R4</text>
<text x="137.4" y="228.7">100nF</text>
<text x="174.4" y="232">R6</text>
<text x="204.4" y="230.4">GND</text>
<text x="123.3" y="234.1">8.2k</text>
<text x="160.3" y="239.3">C8</text>
<text x="174.4" y="239.4">100</text>
<text x="160.3" y="242.8">100nF</text>
<text x="174.4" y="242.5">R7</text>
<text x="116.3" y="248">GND</text>
<text x="174.4" y="250">100</text>
<text x="58" y="255.1">GND</text>
</g>
<g font-size="3.1" fill="#00f">
<text x="246.1" y="29.9" transform="rotate(-90 246.1 29.9)">DIP10</text>
<text x="249.6" y="29.9" transform="rotate(-90 249.6 29.9)">DIP9</text>
<text x="253.1" y="29.9" transform="rotate(-90 253.1 29.9)">DIP8</text>
<text x="256.7" y="29.9" transform="rotate(-90 256.7 29.9)">DIP7</text>
<text x="260.2" y="29.9" transform="rotate(-90 260.2 29.9)">DIP6</text>
<text x="263.7" y="29.9" transform="rotate(-90 263.7 29.9)">DIP6</text>
<text x="267.3" y="29.9" transform="rotate(-90 267.3 29.9)">DIP7</text>
<text x="270.8" y="29.9" transform="rotate(-90 270.8 29.9)">DIP8</text>
<text x="274.3" y="29.9" transform="rotate(-90 274.3 29.9)">DIP9</text>
<text x="277.8" y="29.9" transform="rotate(-90 277.8 29.9)">DIP10</text>
<text x="359" y="47.6" transform="rotate(-90 359 47.6)">DIG1</text>
<text x="364.3" y="47.6" transform="rotate(-90 364.3 47.6)">SEG1</text>
<text x="369.6" y="47.6" transform="rotate(-90 369.6 47.6)">SEG6</text>
<text x="374.9" y="47.6" transform="rotate(-90 374.9 47.6)">DIG2</text>
<text x="380.1" y="47.6" transform="rotate(-90 380.1 47.6)">DIG3</text>
<text x="385.4" y="47.6" transform="rotate(-90 385.4 47.6)">SEG2</text>
<text x="100.3" y="57.5">HXDAT</text>
<text x="199.1" y="57.5">DIP9</text>
<text x="100.4" y="61">HXCLK</text>
<text x="101.3" y="64.6">WARN</text>
<text x="199.1" y="61">SCL/RXD</text>
<text x="199.1" y="64.6">SDA/TXD</text>
<text x="101.7" y="71.6">DIPR2</text>
<text x="102.9" y="68.1">BUT1</text>
<text x="199.1" y="71.6">DIP10</text>
<text x="199.1" y="68.1">UPDI</text>
<text x="101.7" y="75.1">DIPR1</text>
<text x="199.1" y="75.1">TM16STB</text>
<text x="219.8" y="75.1">DIPR2</text>
<text x="292.6" y="75.1">DIPR1</text>
<text x="103.9" y="78.7">DIP6</text>
<text x="103.9" y="82.2">DIP7</text>
<text x="199.1" y="78.7">TM16DIN</text>
<text x="199.1" y="82.2">TM16CLK</text>
<text x="103.9" y="85.7">DIP8</text>
<text x="199.1" y="85.7">DIMIN</text>
<text x="242.6" y="86.4" transform="rotate(-90 242.6 86.4)">DIP6</text>
<text x="246.1" y="86.4" transform="rotate(-90 246.1 86.4)">DIP7</text>
<text x="249.6" y="86.4" transform="rotate(-90 249.6 86.4)">DIP8</text>
<text x="267.3" y="86.4" transform="rotate(-90 267.3 86.4)">DIP9</text>
<text x="270.8" y="86.4" transform="rotate(-90 270.8 86.4)">DIP10</text>
<text x="93.8" y="108.7">SCL/RXD</text>
<text x="100.4" y="112.2">DIP9</text>
<text x="202.7" y="108.7">SDA/TXD</text>
<text x="202.7" y="112.2">UPDI</text>
<text x="202.7" y="119.2">TM16STB</text>
<text x="202.7" y="115.7">DIP10</text>
<text x="96.7" y="122.8">HXDAT</text>
<text x="202.7" y="122.8">TM16DIN</text>
<text x="296.9" y="122.8">BUT1</text>
<text x="96.9" y="126.3">HXCLK</text>
<text x="97.8" y="129.8">WARN</text>
<text x="202.7" y="126.3">TM16CLK</text>
<text x="202.7" y="129.8">DIMIN</text>
<text x="98.1" y="136.9">DIPR2</text>
<text x="99.4" y="133.3">BUT1</text>
<text x="202.7" y="136.9">DIP7</text>
<text x="202.7" y="133.3">DIP8</text>
<text x="359" y="137.3" transform="rotate(-90 359 137.3)">SEG5</text>
<text x="364.3" y="137.3" transform="rotate(-90 364.3 137.3)">SEG4</text>
<text x="374.9" y="137.3" transform="rotate(-90 374.9 137.3)">SEG3</text>
<text x="380.1" y="137.3" transform="rotate(-90 380.1 137.3)">SEG7</text>
<text x="385.4" y="136.3" transform="rotate(-90 385.4 136.3)">DIG4</text>
<text x="98.1" y="140.4">DIPR1</text>
<text x="202.7" y="140.4">DIP6</text>
<text x="321.6" y="145.7">BUT1</text>
<text x="234.3" y="151">WARN-</text>
<text x="1.5" y="158">DIMOUT</text>
<text x="219.5" y="158">WARN</text>
<text x="317.3" y="156.3">DIMIN</text>
<text x="82.7" y="165.1">SDA/TXD</text>
<text x="82.7" y="168.6">SCL/RXD</text>
<text x="35.1" y="177.4">DIMOUT</text>
<text x="35.1" y="181">DIMIN</text>
<text x="292" y="185.4" transform="rotate(-90 292 185.4)">TM16STB</text>
<text x="295.5" y="185.4" transform="rotate(-90 295.5 185.4)">TM16CLK</text>
<text x="299" y="184.7" transform="rotate(-90 299 184.7)">TM16DIN</text>
<text x="258" y="196.8">TM16DIN</text>
<text x="403.7" y="196.8">DIG1</text>
<text x="102.1" y="200.4">LOAD_RED</text>
<text x="257.3" y="200.4">TM16CLK</text>
<text x="257.3" y="203.9">TM16STB</text>
<text x="403.7" y="200.4">DIG2</text>
<text x="9.5" y="207.4">WARN+</text>
<text x="403.7" y="207.4">DIG3</text>
<text x="216.8" y="214.5">HXDAT</text>
<text x="403.7" y="211">DIG4</text>
<text x="403.7" y="214.5">SEG7</text>
<text x="35.1" y="221.5">LOAD_BLACK</text>
<text x="35.1" y="218">LOAD_RED</text>
<text x="216.8" y="218">HXCLK</text>
<text x="403.7" y="218">SEG6</text>
<text x="403.7" y="221.5">SEG5</text>
<text x="35.1" y="225.1">LOAD_WHITE</text>
<text x="35.1" y="232.1">WARN+</text>
<text x="35.1" y="228.6">LOAD_GREEN</text>
<text x="364.9" y="232.1">SEG3</text>
<text x="364.9" y="228.6">SEG4</text>
<text x="35.1" y="235.7">WARN-</text>
<text x="200.9" y="235.7">LOAD_GREEN</text>
<text x="364.9" y="239.2">SEG1</text>
<text x="364.9" y="235.7">SEG2</text>
<text x="18" y="246.2">LOAD_BLACK</text>
<text x="200.9" y="246.2">LOAD_WHITE</text>
</g>
<g font-size="3.1" fill="#a00000">
<text x="342" y="82.9">a</text>
<text x="359.6" y="82.9">a</text>
<text x="377.3" y="82.9">a</text>
<text x="394.9" y="82.9">a</text>
<text x="339.5" y="85.7">f</text>
<text x="342" y="86.8">g</text>
<text x="344.5" y="85.4">b</text>
<text x="357.2" y="85.7">f</text>
<text x="359.6" y="86.8">g</text>
<text x="362.1" y="85.4">b</text>
<text x="374.8" y="85.7">f</text>
<text x="377.3" y="86.8">g</text>
<text x="379.7" y="85.4">b</text>
<text x="392.4" y="85.7">f</text>
<text x="394.9" y="86.8">g</text>
<text x="397.4" y="85.4">b</text>
<text x="339.2" y="93.5">e</text>
<text x="342" y="95.6">d</text>
<text x="344.5" y="93.5">c</text>
<text x="356.8" y="93.5">e</text>
<text x="359.6" y="95.6">d</text>
<text x="362.1" y="93.5">c</text>
<text x="374.5" y="93.5">e</text>
<text x="377.3" y="95.6">d</text>
<text x="379.7" y="93.5">c</text>
<text x="392.1" y="93.5">e</text>
<text x="394.9" y="95.6">d</text>
<text x="397.4" y="93.5">c</text>
<text x="348.7" y="96.3">dp</text>
<text x="366.3" y="96.3">dp</text>
<text x="384" y="96.3">dp</text>
<text x="401.6" y="96.3">dp</text>
</g>
</svg>
